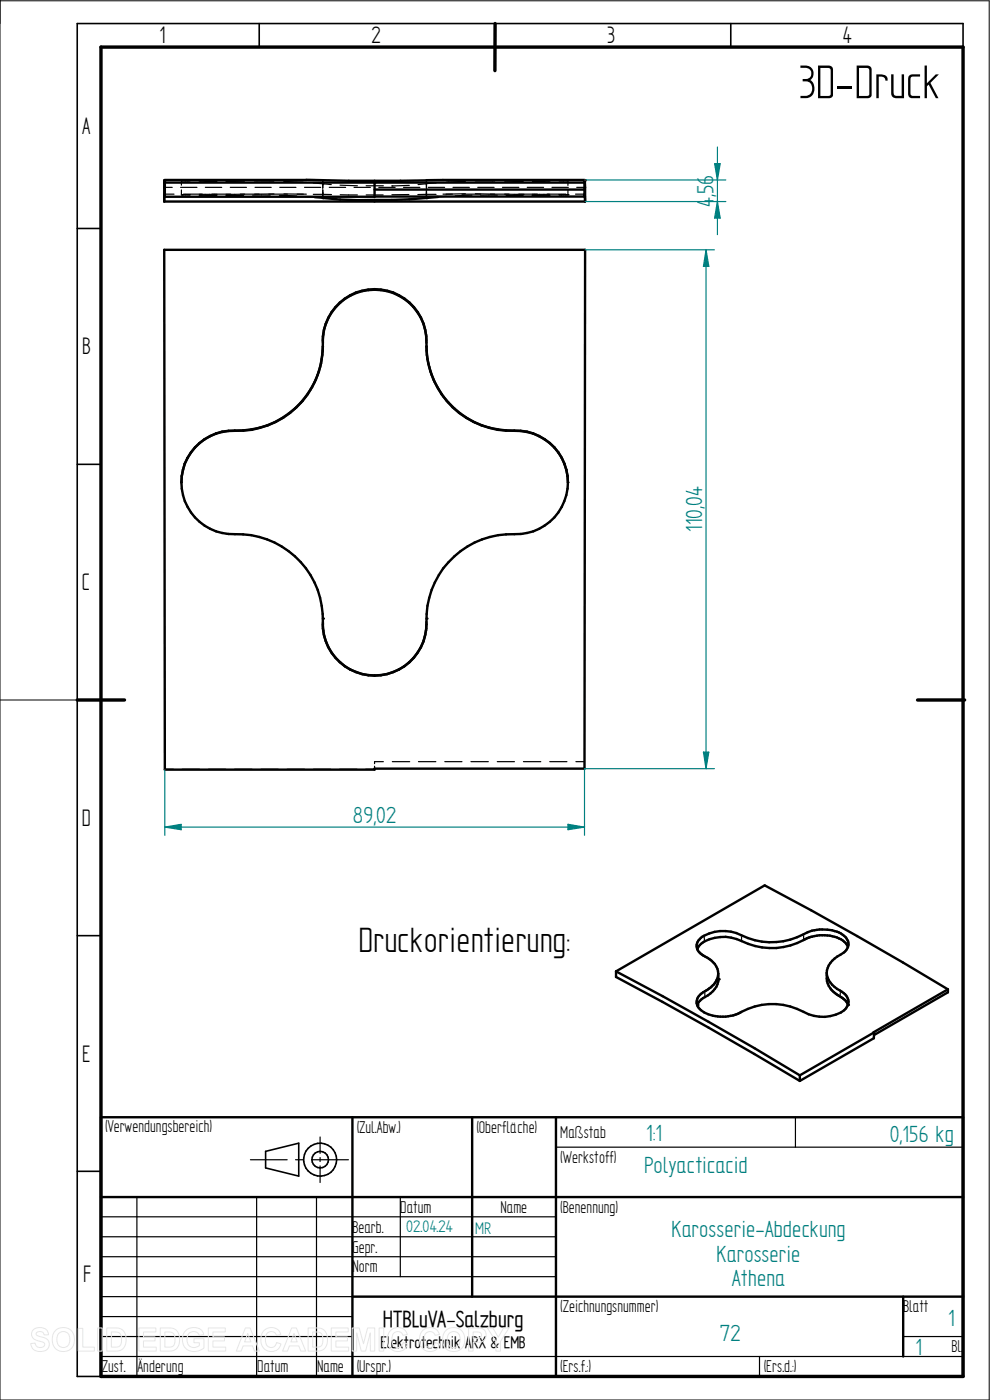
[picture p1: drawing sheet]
<svg xmlns="http://www.w3.org/2000/svg" width="210mm" height="297mm" viewBox="0 0 210 297" stroke-linecap="round" stroke-linejoin="round" font-family="sans-serif">
<path d="M0 0v297h209.8v-296.8h-209.8M0 148.5h16.4" fill="none" stroke="#000" stroke-width=".21"/>
<g fill="none" stroke="#000" stroke-width=".34">
<path d="M55 5v5M105 5v5M155 5v5M204.3 10v-5h-187.9v287h5M16.4 48.5h5M16.4 98.5h5M16.4 148.5h5M16.4 198.5h5M16.4 248.5h5M56.3 244.3l7.1-1.8v7l-7.1-1.7z"/>
<circle cx="67.9" cy="246" r="3.5"/>
<circle cx="67.9" cy="246" r="1.76"/>
</g>
<path d="M21.4 10h182.9v282h-182.9zM105 5v10M16.4 148.5h10M194.6 148.5h10" fill="none" stroke="#000" stroke-width=".72"/>
<g fill="none" stroke="#000" stroke-width=".51">
<path d="M34.9 38.3l-.1 4.5h89.3M34.9 38.3l.1 .4M34.9 38.2h30.1M35 38.7h89M35 38.7v3M65 38.1l9 .3 16.5-.1M79.5 38.7v3h-44.5M124 38.2h-33.5M34.8 53h89.3l-.1 110.1-89 .2zM34.9 41.2l-.1 .5M34.9 41.4l.1 .3M68.5 41.7v.3l-1.7-.2"/>
<path d="M79.5 40.2h44.5M79.5 41.7h44.5v-3.4l.1 4.5M90.5 41.7v.3M92.9 41.8a130.5 130.5 0 0 1-24.4 .2M124 41.3l.1 1.5M124 41.2v.1M124 41.3v.1M68.5 73.4a18 18 0 0 1-18.7 18M68.6 71l-.1 1.3M68.7 70a11 11 0 0 1 12.1-8.6 11 11 0 0 1 9.7 11.3 18.1 18.1 0 0 0 18.6 18.7M90.5 73.4a18 18 0 0 0 18.6 18M90.5 72.3a11 11 0 0 0-11.2-10.8 11 11 0 0 0-10.8 11.2 18.1 18.1 0 0 1-18.7 18.7"/>
<path d="M38.8 99.7l-.2 1.3M39.2 98.3l-.4 1.4M39.8 97.1l-.6 1.3M41.4 94.9l-1.6 2.3M43.4 93.2l-2 1.7M44.6 92.5l-2.3 1.5-.9 1M48.5 91.4l-1.4 .2-2.5 .9M49.8 91.4l-2.7 .3-1.3 .3M109.1 91.4a10.8 10.8 0 0 1 8.5 3.6M109.1 91.4a11.2 11.2 0 0 1 6.4 1.8M116.6 94l1 .9M117.6 94.9l.8 1.1 1.3 2.4"/>
<path d="M119.2 97.1l.9 2.6M120.1 99.7l.3 1.3M38.5 102.3a11 11 0 0 0 11.3 11 18.3 18.3 0 0 1 18.7 20 11 11 0 0 0 17.4 8M38.6 101l-.1 1.4M120.4 101l.1 1.4M120.5 102.3a11 11 0 0 1-11.4 11 18.1 18.1 0 0 0-18.6 18.7 10.9 10.9 0 0 1-11 11.3M68.5 132.4a11 11 0 0 0 9.6 10.8M90.5 132.4a10.8 10.8 0 0 1-3.8 8.1M130.7 206.1l31.5-18.3a773.1 773.1 0 0 1 38.9 22.1M130.7 206.1v1.2a802.9 802.9 0 0 1 39 22M130.7 206.1a718.3 718.3 0 0 1 39 22M152.4 206.5v1.2"/>
<path d="M152.4 207.8a4.9 4.9 0 0 1-3.3 4l-.8 .8-.4 .5M175.4 206.4a4.7 4.7 0 0 1 2.9-3.8 2.29 2.29 0 0 0 1.3-3.5 5.8 5.8 0 0 0-5.2-1.9h-.5a7.2 7.2 0 0 0-3.4 1 14.9 14.9 0 0 1-14.3-.2 7.7 7.7 0 0 0-8 1.5 2.26 2.26 0 0 0 1.3 3.4 4 4 0 0 1 2.7 4.7 6.7 6.7 0 0 1-3.4 3.2 2.1 2.1 0 0 0-.1 3.5 8.2 8.2 0 0 0 8.6 .4 14.3 14.3 0 0 1 14.2 .5 7.9 7.9 0 0 0 7.9-1.2l.5-.9M175.4 206.4a5 5 0 0 0 3.2 4 2.52 2.52 0 0 1 1.3 2.7M175.4 206.4a4.9 4.9 0 0 0 3 5.1l1 .8 .5 .8M179.9 200.9a4.4 4.4 0 0 0-3.8-2.4 10.1 10.1 0 0 0-7 1.6 15 15 0 0 1-12.8-.9 7.5 7.5 0 0 0-8.1 1.6l-.3 .6M185.3 219l.1 1.3-15.7 9M201.1 209.9l-31.4 18.2M201.1 209.9v.6l-15.7 9.1M21.4 237h182.9v55h-182.9zM74.8 237v55M100.2 237v38.1M117.9 237v55"/>
<path d="M169.7 228.1v1.2M21.4 254h182.9M74.8 275.1h129.5M191.6 275.1v12.7"/>
</g>
<g fill="none" stroke="#000" stroke-width=".25">
<path d="M34.8 39.8h1.7M38.3 39.8h3.5M38.5 38.3l1.8 .1M38.5 38.3v1M40.3 38.3h-1.8M42.2 38.4l3.8 .1M42.3 38.2h3.8M43.6 39.8h3.4M48.9 39.8h3.4M51.9 38.4l-4 .1M52.4 38.2h-4.4M54 38.4h4.1"/>
<path d="M54.1 39.8h3.4M54.9 38.1h5M59.4 39.8h3.4M60.2 38.5l4.1 .2M62.5 38.1h2.5M64.6 39.8h3.4M66.4 38.8l2.1 .2M68.5 38.3v1.7M68.5 39h.1M68.5 39l1.8 .2M68.5 38.2v1.7M69.8 39.8h3.5"/>
<path d="M72.1 39.3l3.7 .1M75.1 39.8h3.5M77.7 39.4h3.6M80.3 39.8h3.5M83.1 39.5h.1M85.6 39.8h3.5M86.8 39.3l-3.7 .2M90.5 39l-1.8 .2M90.5 38.2v1.8M90.8 39.8h3.5M92.5 38.8l-2 .1M94 38.2h2.4"/>
<path d="M96.1 39.8h3.5M98.7 38.5l-4 .2M99 38.1l5 .1M100.8 38.4h4.1M101.3 39.8h3.5M106.6 38.2h4.4M106.6 39.8h3.5M107.1 38.4l3.9 .1M111.8 39.8h3.5M112.9 38.2h3.7M116.7 38.4l-3.8 .1M117.1 39.8h3.5"/>
<path d="M118.6 38.3h1.8M120.4 38.3h.1M120.4 38.3l-1.8 .1M120.5 38.3h.1M120.5 38.3v1M122.3 39.8h1.8M34.9 41.2h2M38.5 40.3v1M38.5 41.3h.1M38.5 41.3l1.8 .1M38.9 41.2h13M40.3 41.3h-1.8"/>
<path d="M42.2 41.4l3.8 .1M51 41.2h3.9M51.7 41.4l-3.8 .1M53.6 41.4h3.7M57 41.2h4M58.1 41.1l-4.1 .1M59.3 41.4l3.6 .2M60.2 41.1l4.1 .1M63 41.2h2M64.9 41.7l1.9 .1M66.5 41.2h2M68.5 41.2l1.8 .1"/>
<path d="M68.5 40.3v1.7M68.5 40.3v1.4M72.2 41.3l3.6 .1M77.7 41.4h3.6M86.7 41.3h-3.6M90.5 40.3v1.7M92.5 41.2l-3.9 .1M94 41.2h2M94.7 41.7l-1.8 .1M98 41.2h4M98.7 41.1l-4.1 .1M100.1 41.4l-3.5 .2"/>
<path d="M100.8 41.1l4.1 .1M101.9 41.4h3.6M104 41.2h4M107.1 41.2h12.9M107.4 41.4l3.6 .1M111 41.2h.1M112.9 41.5h.1M116.7 41.4l-3.8 .1M118.6 41.3h1.8M120.4 41.3h.1M120.4 41.3l-1.8 .1M120.5 41.3h.1"/>
<path d="M120.5 40.3v1M122.1 41.2h1.9M68.5 72.3v.2M68.5 72.7v.3M68.5 73.3v.2M90.5 72.3v.2M90.5 72.7v.3M90.5 73.3v.2M38.5 102.3h.1M38.5 102.4l.2 1.9M39.2 106.3a11.1 11.1 0 0 0 1.9 3.3M42.6 110.9a9.4 9.4 0 0 0 3.4 1.9"/>
<path d="M47.9 113.2l3.9 .2M53.8 113.7l1.2 .2 2.4 .9M59.2 115.6l2.1 1.4 1.1 .9M63.8 119.2l1.2 1.5M95.2 119.2l-1.2 1.5M99.7 115.6l-2 1.4-1.1 .9M105.2 113.7l-1.3 .2-2.4 .9M111 113.2l-3.8 .2M116.3 110.9a9.8 9.8 0 0 1-3.3 1.9M119.8 106.3a10.3 10.3 0 0 1-2 3.3M120.5 102.4h.1M120.5 102.4l-.2 1.9"/>
<path d="M68.5 132.4h.1M68.5 132.3v.1M68.5 131.2v.3M68.5 131.7v.4M90.5 132.4h.1M90.5 131.2v.3M90.5 131.7v.4M90.5 132.3v.1M35 163.2h1.8M38.7 163.2h3.6M44.2 163.2h3.7M49.8 163.2h3.7"/>
<path d="M55.4 163.2h3.6M60.9 163.2h3.7M66.5 163.2h3.6M72.1 163.2h3.6M77.6 163.2h1.9M79.5 162.6v.5M81.3 161.6h-1.8v.4M83.2 161.6h3.7M88.8 161.6h3.7M94.4 161.6h3.6M99.9 161.6h3.7M105.5 161.6h3.6"/>
<path d="M111 161.6h3.7M116.6 161.6h3.7M122.2 161.6h1.8M149.4 198.8v.6M157.3 198.8v.5M170.5 198.5v.6M149.5 210.7v.5M178.3 210.6l-.1 .5M168.7 237v6.4M21.4 258.1h96.5M29 254v38M53.1 246h7.8"/>
<path d="M54.4 254v38M62.7 246h1.7M66.2 246h7.7M67.1 254v38M67.9 241.2v3.5M67.9 245.6v.8M67.9 247.4v3.5M84.9 254v16.8M117.9 243.4h86.4M21.4 270.8h96.5M21.4 266.6h96.5M21.4 262.4h96.5"/>
<path d="M21.4 275.1h53.4M21.4 279.3h53.4M21.4 287.8h182.9M21.4 283.5h53.4M161.1 287.8v4.2M191.6 283.5h12.7"/>
</g>
<g fill="#000">
<circle cx="34.9" cy="38.3" r=".25"/>
<circle cx="34.9" cy="38.2" r=".25"/>
<circle cx="79.5" cy="38.7" r=".25"/>
<circle cx="124" cy="38.3" r=".25"/>
<circle cx="124" cy="38.2" r=".25"/>
<circle cx="68.5" cy="42" r=".25"/>
<circle cx="90.5" cy="42" r=".25"/>
<circle cx="68.5" cy="131.2" r=".25"/>
<circle cx="90.5" cy="131.2" r=".25"/>
<circle cx="147.9" cy="213.2" r=".25"/>
<circle cx="152.4" cy="207.8" r=".25"/>
<circle cx="152.4" cy="207.7" r=".25"/>
<circle cx="179.9" cy="213.2" r=".25"/>
</g>
<path d="M124 38.2h30M151.6 34.7h1.2l-.6 3.5zM124.1 42.8h29.9" fill="none" stroke="#008080" stroke-width=".25"/>
<path d="M151.6 34.7h1.2l-.6 3.5z" fill="#008080"/>
<path d="M152.2 42.8l.6 3.5h-1.2z" fill="none" stroke="#008080" stroke-width=".25"/>
<path d="M152.2 42.8l.6 3.5h-1.2z" fill="#008080"/>
<path d="M152.2 31.2v18.6M124.1 53h27.5M149.8 53l.6 3.5h-1.2zM124 163.1h27.6" fill="none" stroke="#008080" stroke-width=".25"/>
<path d="M149.8 53l.6 3.5h-1.2z" fill="#008080"/>
<path d="M149.2 159.6h1.2l-.6 3.5z" fill="none" stroke="#008080" stroke-width=".25"/>
<path d="M149.2 159.6h1.2l-.6 3.5z" fill="#008080"/>
<path d="M149.8 53v110.1M35 163.3v13.9M35 175.5l3.4-.6v1.1zM124 163.1v14.1" fill="none" stroke="#008080" stroke-width=".25"/>
<path d="M35 175.5l3.4-.6v1.1z" fill="#008080"/>
<path d="M120.5 174.9l3.5 .6-3.5 .5z" fill="none" stroke="#008080" stroke-width=".25"/>
<path d="M120.5 174.9l3.5 .6-3.5 .5z" fill="#008080"/>
<path d="M35 175.5h89" fill="none" stroke="#008080" stroke-width=".25"/>
<g fill="none" stroke="#e6e6e6" stroke-width=".21">
<path d="M7.1 282.1a2.02 2.02 0 0 1 3.1 .7l.1 .4h-.9a.9 .9 0 0 0-.8-.7 .9 .9 0 0 0-.9 .5l.1 .3 .5 .2a2.15 2.15 0 0 1 2.1 1.4 1.72 1.72 0 0 1-2.3 1.8l-.7-.2-.7-.7-.2-.8 1-.1a1.06 1.06 0 0 0 .9 1 1.06 1.06 0 0 0 1.1-.7 1.66 1.66 0 0 0-1.6-.8 1.37 1.37 0 0 1-.8-2.3zM11.8 282.3a2.46 2.46 0 0 1 3.1-.2 2.46 2.46 0 0 1 .8 3 2.4 2.4 0 0 1-3.1 1.5 2.4 2.4 0 0 1-1.5-3.1l.2-.5zM12.4 282.9a1.39 1.39 0 0 1 1.7-.3 1.39 1.39 0 0 1 .7 1.6 1.41 1.41 0 0 1-1.4 1.7 1.41 1.41 0 0 1-1.3-1.7l.1-.8zM16.6 281.8h1v4h2.4v.8h-3.4zM20.7 281.7h1v4.9h-1zM22.6 281.7h1.9a2.2 2.2 0 0 1 2.2 2.8 2.02 2.02 0 0 1-2.2 2.1h-1.9zM23.6 282.6a1.8 1.8 0 0 1 2 .5 2.09 2.09 0 0 1-.4 2.6l-1.6 .1zM29.5 281.7h3.6v.9h-2.7v1h2.5v.9h-2.5v1.3h2.7v.8h-3.6zM34 281.7h1.8a2.2 2.2 0 0 1 2.3 2.8 2.02 2.02 0 0 1-2.2 2.1h-1.9zM35 282.6a1.8 1.8 0 0 1 1.9 .5 2.09 2.09 0 0 1-.4 2.6l-1.5 .1zM39.4 282.3a2.33 2.33 0 0 1 3.8 .8l-1 .2a1.37 1.37 0 0 0-1.6-.7 1.37 1.37 0 0 0-.9 1.5 1.56 1.56 0 0 0 .8 1.6 1.56 1.56 0 0 0 1.8-.2v-.6h-1.2v-.9h2.2v2a2.65 2.65 0 0 1-3.1 .5 2.65 2.65 0 0 1-1.5-2.7l.3-1zM44.2 281.7h3.6v.9h-2.6v1h2.4v.9h-2.4v1.3h2.7v.8h-3.7z"/>
<path d="M52 281.7h1.1l1.9 4.9h-1l-.4-1.1h-2l-.4 1.1h-1.1zM52.6 282.9l.6 1.8h-1.3zM56 282.3a2.12 2.12 0 0 1 3.6 .8l-1 .2a1.24 1.24 0 0 0-1.6-.7 1.24 1.24 0 0 0-.7 1.6 1.28 1.28 0 0 0 .4 1.4 1.28 1.28 0 0 0 1.6 0l.4-.8 .9 .3a2.19 2.19 0 0 1-2.5 1.6 2.19 2.19 0 0 1-1.8-2.5l.1-.9zM61.9 281.7h1l2 4.9h-1.1l-.4-1.1h-2l-.4 1.1h-1.1zM62.4 282.9l.7 1.8h-1.4zM65.4 281.7h1.8a2.2 2.2 0 0 1 2.3 2.8 2.02 2.02 0 0 1-2.3 2.1h-1.8zM66.3 282.6a1.8 1.8 0 0 1 2 .5 2.09 2.09 0 0 1-.4 2.6l-1.6 .1zM70.3 281.7h3.6v.9h-2.7v1h2.5v.9h-2.5v1.3h2.8v.8h-3.7zM74.7 281.7h1.5l.9 3.4 .9-3.4h1.5v4.9h-.9l-.1-3.8-.9 3.8h-1l-.9-3.8-.1 3.8h-.9zM80.4 281.7h1v4.9h-1zM82.8 282.3a2.12 2.12 0 0 1 3.6 .8l-.9 .2a1.24 1.24 0 0 0-1.6-.7 1.24 1.24 0 0 0-.8 1.6 1.28 1.28 0 0 0 .5 1.4 1.28 1.28 0 0 0 1.5 0l.4-.8 .9 .3a2.19 2.19 0 0 1-2.5 1.6 2.19 2.19 0 0 1-1.7-2.5l.1-.9zM89.6 282.3a2.12 2.12 0 0 1 3.6 .8l-.9 .2a1.24 1.24 0 0 0-1.6-.7 1.24 1.24 0 0 0-.7 1.6 1.28 1.28 0 0 0 .4 1.4 1.28 1.28 0 0 0 1.5 0l.4-.8 1 .3a2.19 2.19 0 0 1-2.6 1.6 2.19 2.19 0 0 1-1.7-2.5l.1-.9z"/>
<path d="M94.6 282.3a2.46 2.46 0 0 1 3.1-.2 2.46 2.46 0 0 1 .8 3 2.4 2.4 0 0 1-3.1 1.5 2.4 2.4 0 0 1-1.4-3.1l.1-.5zM95.2 282.9a1.39 1.39 0 0 1 1.7-.3 1.39 1.39 0 0 1 .7 1.6 1.41 1.41 0 0 1-1.3 1.7 1.41 1.41 0 0 1-1.4-1.7l.1-.8zM99.4 281.7h1.6a1.61 1.61 0 0 1 2.1 1.5 1.62 1.62 0 0 1-2.1 1.6h-.6v1.8h-1zM100.4 282.6a1.62 1.62 0 0 1 1.7 .3 .7 .7 0 0 1-.1 .8 .7 .7 0 0 1-.7 .2h-.9zM103.4 281.7h1.1l1.2 2 1.1-2h1.2l-1.8 2.9v2h-1v-2z"/>
</g>
<text font-size="11.3" x="169.4" y="20.8">3D-Druck</text>
<text font-size="8.4" x="76.1" y="201.9">Druckorientierung:</text>
<g font-size="5.7">
<text x="33.8" y="9.2">1</text>
<text x="78.8" y="9.2">2</text>
<text x="128.8" y="9.2">3</text>
<text x="178.8" y="9.2">4</text>
<text x="17.4" y="28.4">A</text>
<text x="17.4" y="75.2">B</text>
<text x="17.4" y="125.2">C</text>
<text x="17.4" y="175.2">D</text>
<text x="17.4" y="225.2">E</text>
<text x="17.6" y="271.9">F</text>
</g>
<g font-size="5.6" fill="#008080">
<text x="151.3" y="43.9" transform="rotate(-90 151.3 43.9)">4,56</text>
<text x="148.9" y="112.9" transform="rotate(-90 148.9 112.9)">110,04</text>
<text x="74.8" y="174.6">89,02</text>
<text x="137.1" y="242">1:1</text>
<text x="188.8" y="242.2">0,156 kg</text>
<text x="136.7" y="248.8">Polyacticacid</text>
<text x="142.5" y="262.4">Karosserie-Abdeckung</text>
<text x="152" y="267.6">Karosserie</text>
<text x="155.3" y="272.9">Athena</text>
<text x="201.2" y="281.3">1</text>
<text x="152.7" y="284.6">72</text>
<text x="194.2" y="287.4">1</text>
</g>
<text font-size="5.5" x="81.2" y="281.5">HTBLuVA-Salzburg</text>
<g font-size="4.1">
<text x="22.3" y="240.2">(Verwendungsbereich)</text>
<text x="75.7" y="240.4">(Zul.Abw.)</text>
<text x="101.1" y="240.4">(Oberfläche)</text>
<text x="118.8" y="241.4">Maßstab</text>
<text x="118.8" y="246.7">(Werkstoff)</text>
<text x="84.9" y="257.3">Datum</text>
<text x="106.2" y="257.3">Name</text>
<text x="118.8" y="257.3">(Benennung)</text>
<text x="74.8" y="261.5">Bearb.</text>
<text x="74.8" y="265.7">Gepr.</text>
<text x="74.8" y="270">Norm</text>
<text x="118.8" y="278.4">(Zeichnungsnummer)</text>
<text x="191.6" y="278.4">Blatt</text>
<text x="201.8" y="286.9">Bl.</text>
<text x="21.6" y="291.1">Zust.</text>
<text x="29.2" y="291.1">Änderung</text>
<text x="54.6" y="291.1">Datum</text>
<text x="67.3" y="291.1">Name</text>
<text x="75.7" y="291.1">(Urspr.)</text>
<text x="118.8" y="291.1">(Ers.f.:)</text>
<text x="162" y="291.1">(Ers.d.:)</text>
</g>
<g font-size="4" fill="#008080">
<text x="86.2" y="261.5">02.04.24</text>
<text x="100.8" y="261.7">MR</text>
</g>
<text font-size="4" x="80.7" y="286">Elektrotechnik ARX &amp; EMB</text>
</svg>
